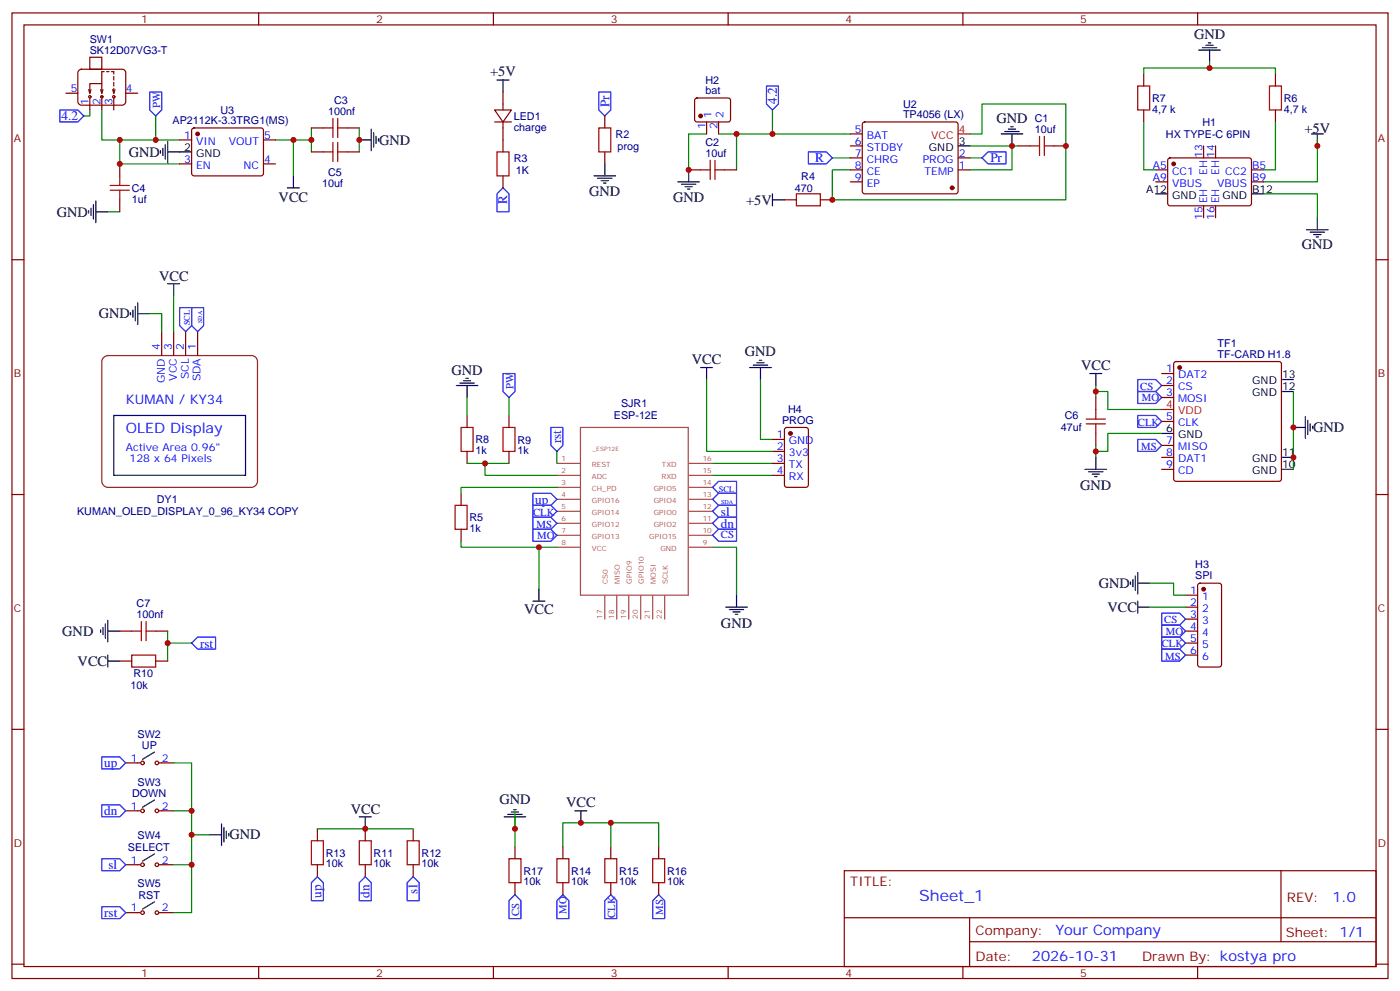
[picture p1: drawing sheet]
<svg xmlns="http://www.w3.org/2000/svg" width="412mm" height="292mm" viewBox="0 0 412 292" stroke-linecap="round" stroke-linejoin="round" font-family="sans-serif">
<g fill="none" stroke="#870000" stroke-width=".35">
<path d="M3.5 3.8h405.4v284.3h-405.4zM7.1 7.3h398.2v277.3h-398.2zM26.5 16.9h3.5v3.5h-3.5zM76.2 3.8v3.5M145.3 3.8v3.5M214.5 3.8v3.5M283.6 3.8v3.5M352.8 3.8v3.5M19.4 27.4h3.5M23.2 20.8l.8-.4h12l.6 .2 .4 .8v8.5l-.2 .6-.8 .5h-12l-.6-.3-.5-.8v-8.5zM26.1 26.4l.4 1M26.5 27.4v-2.8h3.5v2.8"/>
<path d="M26.5 28.9v3.5M26.8 26.4l-.3 1M29.6 26.4l.4 1M30 28.2v4.2M30.3 26.4l-.3 1M30.7 21.1h-.7v3.5M31.4 21.1h.7M32.8 21.1h.7v.7M33.2 26.4l.3 1M33.5 22.5v1.1M33.5 24.3v1M33.5 26v1.4"/>
<path d="M33.5 28.9v3.5M33.9 26.4l-.4 1M37 27.4h3.6M56.7 37.9l.4-.2h20.1l.4 .7-.1 13-.6 .4-20-.1-.5-.6v-12.7zM91.7 37.7h3.5M102.3 37.7h3.5M145.7 32.4h4.9l-2.4 3.5zM145.7 35.9h4.9M148.2 27.1v5.3M148.2 35.9v8.8M178.2 34.1v3.6M204.8 29.1l.5-.2h9.5l.4 .7-.1 5.9-.6 .4-9.5-.1-.4-.6v-5.6z"/>
<path d="M208.1 35.9v3.5M211.7 35.9v3.5M250.5 39.4h3.5M254.2 36.1l.5-.2h26.8l.5 .2 .2 .5v20l-.7 .5-27.1-.1-.4-.6v-19.8zM336.9 21.8v3.5M336.9 32.4v3.5M375.7 21.8v3.5M375.7 32.4v3.5M35.3 48.3v3.5M35.3 58.8v3.6M52.9 41.2h3.5M52.9 48.3h3.5"/>
<path d="M77.6 41.2h3.5M77.6 48.3h3.5M91.7 44.7h3.5M102.3 44.7h3.5M148.2 51.8v3.5M178.2 44.7v3.6M202.8 50h3.6M213.4 50h3.6M231.1 58.8h3.5M241.7 58.8h3.5M250.5 53.6h3.5M250.5 50h3.5"/>
<path d="M250.5 46.5h3.5M250.5 43h3.5M282.2 50h3.6M282.2 46.5h3.6M299.9 43h3.5M310.4 43h3.6M340.4 53.6h3.6M340.4 50h3.6M344.2 46.7l.5-.2 23.5 .1 .5 .6-.1 13-.7 .4-23.5-.1-.4-.6v-12.7zM354.5 43v3.5M358.1 43v3.5M368.7 53.6h3.5"/>
<path d="M368.7 50h3.5M3.5 76.5h3.6M354.5 60.6v3.5M358.1 60.6v3.5M405.3 76.5h3.6M47.6 97.6v7.1M51.2 97.6v7.1M54.7 97.6v7.1M58.2 97.6v7.1M322.8 117.1v3.5M342.2 117.1h3.5M342.2 113.5h3.5"/>
<path d="M342.2 110h3.5M346 106.7l.4-.2h30.4l.5 .2 .2 .5v33.8l-.3 .5-.4 .2h-30.4l-.5-.2-.2-.5v-33.8zM137.6 122.3v3.6M137.6 132.9v3.6M149.9 122.3v3.6M149.9 132.9v3.6M227.5 129.4h3.6M227.5 132.9h3.6M227.5 136.5h3.6M227.5 140h3.6M231.3 126.1l.5-.2h5.6l.7 .4v16.5l-.4 .7h-5.9l-.7-.5v-16.4zM322.8 127.6v3.6"/>
<path d="M342.2 138.2h3.5M342.2 134.7h3.5M342.2 131.2h3.5M342.2 124.1h3.5M3.5 145.6h3.6M135.8 145.3v3.5M135.8 155.9v3.5M405.3 145.6h3.6M349.2 175.3h3.6M349.2 178.8h3.6M353 171.9l.5-.2h5.6l.7 .5v23.5l-.4 .7h-5.9l-.7-.4v-23.6zM35.3 185.8h3.5"/>
<path d="M35.3 194.7h3.5M45.9 185.8h3.5M45.9 194.7h3.5M349.2 185.8h3.6M349.2 182.3h3.6M349.2 189.4h3.6M349.2 192.9h3.6M3.5 214.8h3.6M405.3 214.8h3.6M37 224.6h4.3M37 238.8h4.3M46.9 224.6h4.3"/>
<path d="M46.9 238.8h4.3M37 254.6h4.3M46.9 254.6h4.3M93.5 244.1v3.5M93.5 254.6v3.6M107.6 244.1v3.5M107.6 254.6v3.6M121.7 244.1v3.5M121.7 254.6v3.6M151.7 249.3v3.6M151.7 259.9v3.6M165.8 249.3v3.6"/>
<path d="M165.8 259.9v3.6M179.9 249.3v3.6M179.9 259.9v3.6M194 249.3v3.6M194 259.9v3.6M248.7 256.4h156.6v28.2h-156.6zM377.3 256.4v20.9M37 268.7h4.3M46.9 268.7h4.3M248.7 270.2h156.5M285.6 277.3h119.6M285.6 270.2v14.2"/>
<path d="M3.5 283.9h3.6M76.2 284.6v3.5M145.3 284.6v3.5M214.5 284.6v3.5M283.6 284.6v3.5M352.8 284.6v3.5M405.3 283.9h3.6"/>
<circle cx="26.5" cy="28.5" r=".35"/>
<circle cx="30" cy="28.5" r=".35"/>
<circle cx="33.5" cy="28.5" r=".35"/>
<circle cx="42" cy="238.8" r=".53"/>
<circle cx="42" cy="224.6" r=".53"/>
<circle cx="46.2" cy="238.8" r=".53"/>
<circle cx="46.2" cy="224.6" r=".53"/>
<circle cx="42" cy="254.6" r=".53"/>
<circle cx="46.2" cy="254.6" r=".53"/>
<circle cx="42" cy="268.7" r=".53"/>
<circle cx="46.2" cy="268.7" r=".53"/>
</g>
<g fill="none" stroke="#008700" stroke-width=".35">
<path d="M356.3 18.3v1.7h-19.4v1.8M26.5 32.4v1.7h-1.8M30 32.4v8.8h5.3M45.9 34.1v7.1M91.7 37.7v7M105.8 37.7v7M208.1 39.4h-5.3v10.6M211.7 39.4h5.3v10.6M217 39.4h33.5M227.5 32.4v7M285.8 39.4h3.5v-8.8h24.7v28.2h-68.8v-8.8h5.3M336.9 35.9v14.1h3.5"/>
<path d="M356.3 20h19.4v1.8M375.7 35.9v14.1h-3.5M52.9 41.2h-17.6v7.1h17.6M81.1 41.2h10.6M86.4 41.2v10.6M245.2 46.5h5.3M285.8 43h14.1M285.8 46.5h3.5M298.1 43v7h-12.3M372.2 57.1h15.9v7M388.1 41.2v12.4h-15.9M31.7 62.4h3.6"/>
<path d="M44.1 92.4h3.5v5.2M51.2 87.1v10.5M137.6 117.1v5.2M149.9 117.1v5.2M208.1 111.8v21.1h19.4M224 111.8v17.6h3.5M322.8 115.3h3.5v5.3h15.9M322.8 113.5v3.6M381 115.3v22.9M137.6 136.5h12.3M142.9 136.5v3.5h21.1M164 132.9v3.6"/>
<path d="M209.9 140h17.6M209.9 136.5h17.6M322.8 132.9v1.8M342.2 127.6h-15.9v5.3h-3.5v-1.7M135.8 159.4v1.7h22.9M164 143.5h-28.2v1.8M164 161.1h-5.3v12.4M209.9 161.1h7.1v14.2M338.7 171.7h7v3.6h3.5M338.7 178.8h10.5M49.4 185.8v8.9M49.4 189.4h7"/>
<path d="M51.2 224.6h5.2v44.1h-5.2M51.2 238.8h5.2M151.7 238.8v10.5M51.2 254.6h5.2M56.4 245.8h5.3M93.5 244.1h28.2M165.8 249.3v-7h28.2v7M179.9 242.3v7"/>
</g>
<g fill="none" stroke="#000" stroke-width=".35">
<path d="M353.1 14.7h6.4M354.2 14h4.2M355.2 13.3h2.2M356 12.6h.7M356.3 14.7v3.6M109.4 38v6.4M110.1 39.1v4.2M146.4 23.6h3.5M148.2 23.6v3.5M294.9 39.4h6.4M296 38.7h4.2M297 38h2.2"/>
<path d="M297.7 37.3h.7M298.1 39.4v3.6M386.3 39.4h3.5M388.1 39.4v3.6M28.2 59.2v6.3M47.3 44.4v.7M48 43.7v2.1M48.7 42.6v4.2M49.4 44.7h7M49.4 41.6v6.3M84.7 55.3h3.5M86.4 51.8v3.5"/>
<path d="M105.8 41.2h3.6M110.8 40.1v2.2M111.5 40.9v.7M175 51.8h6.3M176 52.5h4.3M177.1 53.2h2.1M177.8 53.9h.7M178.2 48.3v3.5M199.7 53.6h6.3M200.7 54.3h4.3M201.8 55h2.1M202.5 55.7h.7"/>
<path d="M202.8 50v3.6M227.5 58.8h3.6M227.5 57.1v3.5M282.2 43h3.6M340.4 57.1h3.6M368.7 57.1h3.5M26.1 62v.7M26.8 61.3v2.1M27.5 60.3v4.2M28.2 62.4h3.5M384.9 67.7h6.3M385.9 68.4h4.3"/>
<path d="M387 69.1h2.1M387.7 69.8h.7M388.1 64.1v3.6M38.5 92v.7M39.2 91.3v2.1M39.9 90.2v4.3M40.6 92.4h3.5M40.6 89.2v6.3M49.4 83.5h3.5M51.2 83.5v3.6M134.4 113.5h6.4M135.5 112.8h4.2"/>
<path d="M136.5 112.1h2.1M137.2 111.4h.7M137.6 113.5v3.6M206.4 108.2h3.5M208.1 108.2v3.6M220.8 108.2h6.4M221.9 107.5h4.2M223 106.8h2.1M223.7 106.1h.7M224 108.2v3.6M321 110h3.6M322.8 110v3.5"/>
<path d="M377.5 111.8h3.5M377.5 115.3h3.5M33.5 122.3h38.8v17.7h-38.8zM319.6 138.2h6.4M320.7 138.9h4.2M321.7 139.6h2.1M322.8 134.7v3.5M342.2 127.6h3.5M377.5 138.2h3.5M377.5 134.7h3.5M381 125.9h3.5M384.5 122.7v6.3"/>
<path d="M385.2 123.8v4.2M385.9 124.8v2.1M386.6 125.5v.7M322.4 140.3h.7M157 177h3.5M158.7 173.5v3.5M213.8 178.8h6.3M214.8 179.5h4.3M217 175.3v3.5M333 171.4v.7M333.7 170.7v2.1M334.4 169.6v4.2"/>
<path d="M335.1 178.8h3.6M335.1 171.7h3.6M335.1 168.6v6.3M335.1 177v3.6M29.6 185.5v.7M30.3 184.8v2.1M31 183.7v4.3M31.7 185.8h3.6M31.7 182.7v6.3M31.7 192.9v3.5M31.7 194.7h3.6M215.9 180.2h2.1"/>
<path d="M216.6 180.9h.7M45.5 221.5l-3.5 2.1M45.5 235.6l-3.5 2.1M149.6 239.8h4.2M150.6 239.1h2.2M151.3 238.4h.7M169.3 238.8h3.6M171.1 238.8v3.5M45.5 251.5l-3.5 2.1M61.7 245.8h3.6M65.3 242.6v6.4M66 243.7v4.2"/>
<path d="M66.7 244.8v2.1M67.4 245.5v.7M105.8 240.5h3.6M107.6 240.5v3.6M148.5 240.5h6.4M151.7 240.5v3.6M45.5 265.6l-3.5 2.1"/>
</g>
<g fill="none" stroke="#00f" stroke-width=".35">
<path d="M17.6 32.4h5.3l1.8 1.7-1.8 1.8h-5.3zM44.1 27.1h3.5v5.3l-1.7 1.7-1.8-1.7zM176.4 27.1h3.5v5.3l-1.7 1.7-1.8-1.7zM225.8 25.3h3.5v5.3l-1.8 1.8-1.7-1.8zM148.2 55.3l1.7 1.8v5.3h-3.5v-5.3zM238.1 44.7h5.3l1.8 1.8-1.8 1.8h-5.3zM289.3 46.5l1.7-1.8h5.3v3.6h-5.3zM52.9 90.6h3.5v5.3l-1.7 1.7-1.8-1.7zM56.4 90.6h3.6v5.3l-1.8 1.7-1.8-1.7zM148.2 110h3.5v5.3l-1.8 1.8-1.7-1.8zM335.1 115.3h5.3l1.8 1.8-1.8 1.7h-5.3zM335.1 111.8h5.3l1.8 1.7-1.8 1.8h-5.3z"/>
<path d="M162.3 125.9h3.5v5.3l-1.8 1.7-1.7-1.7zM335.1 129.4h5.3l1.8 1.8-1.8 1.7h-5.3zM335.1 122.3h5.3l1.8 1.8-1.8 1.8h-5.3zM157 148.8h5.3l1.7 1.8-1.7 1.7h-5.3zM157 152.3h5.3l1.7 1.8-1.7 1.8h-5.3zM157 155.9h5.3l1.7 1.7-1.7 1.8h-5.3zM157 145.3h5.3l1.7 1.7-1.7 1.8h-5.3zM209.9 143.5l1.8-1.8h5.3v3.6h-5.3zM209.9 147l1.8-1.7h5.3v3.5h-5.3zM209.9 157.6l1.8-1.7h5.3v3.5h-5.3zM209.9 150.6l1.8-1.8h5.3v3.5h-5.3zM209.9 154.1l1.8-1.8h5.3v3.6h-5.3z"/>
<path d="M56.4 189.4l1.8-1.8h5.3v3.5h-5.3zM342.2 180.6h5.3l1.7 1.7-1.7 1.8h-5.3zM342.2 184.1h5.3l1.7 1.7-1.7 1.8h-5.3zM342.2 187.6h5.3l1.7 1.8-1.7 1.7h-5.3zM342.2 191.1h5.3l1.7 1.8-1.7 1.8h-5.3zM30 222.9h5.3l1.7 1.7-1.7 1.8h-5.3zM30 237h5.3l1.7 1.8-1.7 1.7h-5.3zM30 252.9h5.3l1.7 1.7-1.7 1.8h-5.3zM93.5 258.2l1.7 1.7v5.3h-3.5v-5.3zM107.6 258.2l1.8 1.7v5.3h-3.6v-5.3zM121.7 258.2l1.8 1.7v5.3h-3.6v-5.3zM30 267h5.3l1.7 1.7-1.7 1.8h-5.3z"/>
<path d="M149.9 265.2l1.8-1.7 1.8 1.7v5.3h-3.6zM165.8 263.5l1.8 1.7v5.3h-3.6v-5.3zM179.9 263.5l1.8 1.7v5.3h-3.5v-5.3zM192.3 265.2l1.7-1.7 1.8 1.7v5.3h-3.5z"/>
</g>
<g fill="#870000" stroke="#870000" stroke-width=".35">
<circle cx="206.4" cy="34.1" r=".53"/>
<circle cx="345.7" cy="48.3" r=".53"/>
<circle cx="280.5" cy="55.3" r=".53"/>
<circle cx="58.2" cy="39.4" r=".53"/>
<circle cx="232.8" cy="127.6" r=".53"/>
<circle cx="347.5" cy="108.2" r=".53"/>
<circle cx="354.5" cy="173.5" r=".53"/>
</g>
<path d="M282.2 39.4h3.6M342.2 120.6h3.5" fill="none" stroke="#f00" stroke-width=".35"/>
<g fill="none" stroke="#a10000" stroke-width=".35">
<path d="M95.2 37.7h2.9M98.1 34.9v5.6M99.5 34.9v5.6M99.5 37.7h2.8M176.4 37.7h3.5v7h-3.5zM335.1 25.3h3.6v7.1h-3.6zM373.9 25.3h3.6v7.1h-3.6zM32.5 54.6h5.6M32.5 56h5.6M35.3 51.8v2.8M35.3 56v2.8M95.2 44.7h2.9"/>
<path d="M98.1 41.9v5.7M99.5 44.7h2.8M99.5 41.9v5.7M146.4 44.7h3.5v7.1h-3.5zM206.4 50h2.8M209.2 47.2v5.6M210.6 50h2.8M210.6 47.2v5.6M234.6 57.1h7.1v3.5h-7.1zM303.4 43h2.8M306.2 40.1v5.7M307.6 43h2.8"/>
<path d="M307.6 40.1v5.7M135.8 125.9h3.5v7h-3.5zM148.2 125.9h3.5v7h-3.5zM320 124.8h5.6M320 123.4h5.6M322.8 120.6v2.8M322.8 124.8v2.8M134.1 148.8h3.5v7.1h-3.5zM38.8 192.9h7.1v3.5h-7.1zM38.8 185.8h2.8M41.6 183v5.7M43 185.8h2.9"/>
<path d="M43 183v5.7M91.7 247.6h3.5v7h-3.5zM105.8 247.6h3.6v7h-3.6zM119.9 247.6h3.6v7h-3.6zM149.9 252.9h3.6v7h-3.6zM164 252.9h3.6v7h-3.6zM178.2 252.9h3.5v7h-3.5zM192.3 252.9h3.5v7h-3.5z"/>
</g>
<g fill="none" stroke="#a64a4a" stroke-width=".35">
<path d="M164 140h7M164 136.5h7M171 125.9h31.7v49.4h-31.7zM203 140h6.9M203 136.5h6.9M164 143.5h7M164 150.6h7M164 154.1h7M164 147h7M164 157.6h7M203 143.5h6.9M203 150.6h6.9"/>
<path d="M203 154.1h6.9M203 147h6.9M203 157.6h6.9M164 161.1h7M178.2 175.4v6.9M181.7 175.4v6.9M185.2 175.4v6.9M188.7 175.4v6.9M192.3 175.4v6.9M195.8 175.4v6.9M203 161.1h6.9"/>
</g>
<path d="M30.6 105.2l1.1-.5h42.4a1.76 1.76 0 0 1 1.7 1.8v35.2a1.89 1.89 0 0 1-1.7 1.8h-42.4a1.89 1.89 0 0 1-1.7-1.8v-35.2z" fill="none" stroke="#8c2424" stroke-width=".35"/>
<g fill="#c00">
<circle cx="86.4" cy="41.2" r=".88"/>
<circle cx="105.8" cy="41.2" r=".88"/>
<circle cx="91.7" cy="41.2" r=".88"/>
<circle cx="35.3" cy="48.3" r=".88"/>
<circle cx="227.5" cy="39.4" r=".88"/>
<circle cx="217" cy="39.4" r=".88"/>
<circle cx="202.8" cy="50" r=".88"/>
<circle cx="314" cy="43" r=".88"/>
<circle cx="298.1" cy="43" r=".88"/>
<circle cx="388.1" cy="43" r=".88"/>
<circle cx="356.3" cy="20" r=".88"/>
<circle cx="158.8" cy="161.1" r=".88"/>
<circle cx="142.9" cy="136.5" r=".88"/>
<circle cx="45.9" cy="41.2" r=".88"/>
<circle cx="381" cy="125.9" r=".88"/>
<circle cx="381" cy="134.7" r=".88"/>
<circle cx="322.8" cy="132.9" r=".88"/>
<circle cx="322.8" cy="115.3" r=".88"/>
<circle cx="35.3" cy="41.2" r=".88"/>
<circle cx="56.4" cy="245.8" r=".88"/>
<circle cx="56.4" cy="238.8" r=".88"/>
<circle cx="56.4" cy="254.6" r=".88"/>
<circle cx="49.4" cy="189.4" r=".88"/>
<circle cx="107.6" cy="244.1" r=".88"/>
<circle cx="245.2" cy="58.8" r=".88"/>
<circle cx="171.1" cy="242.3" r=".88"/>
<circle cx="179.9" cy="242.3" r=".88"/>
<circle cx="151.7" cy="244.1" r=".88"/>
</g>
<text font-size="4.6" fill="#00f" x="270.8" y="265.4">Sheet_1</text>
<g font-size="4.2">
<text x="351.7" y="11.6">GND</text>
<text x="144.4" y="22.5">+5V</text>
<text x="293.5" y="36.2">GND</text>
<text x="384.3" y="39.1">+5V</text>
<text x="37.9" y="46.1">GND</text>
<text x="111.7" y="42.6">GND</text>
<text x="82.1" y="59.3">VCC</text>
<text x="173.6" y="57.8">GND</text>
<text x="198.3" y="59.6">GND</text>
<text x="16.8" y="63.8">GND</text>
<text x="219.8" y="60.2">+5V</text>
<text x="383.5" y="73.3">GND</text>
<text x="46.9" y="82.8">VCC</text>
<text x="29.1" y="93.7">GND</text>
<text x="203.8" y="107.1">VCC</text>
<text x="219.4" y="105">GND</text>
<text x="133" y="110.3">GND</text>
<text x="318.4" y="108.9">VCC</text>
<text x="386.8" y="127.3">GND</text>
<text x="318.2" y="144.3">GND</text>
<text x="323.7" y="173.1">GND</text>
<text x="154.4" y="180.9">VCC</text>
<text x="212.4" y="184.9">GND</text>
<text x="326.3" y="180.2">VCC</text>
<text x="18.3" y="187.3">GND</text>
<text x="22.9" y="196.1">VCC</text>
<text x="103.4" y="239.8">VCC</text>
<text x="147.1" y="236.7">GND</text>
<text x="166.7" y="237.6">VCC</text>
<text x="67.6" y="247.2">GND</text>
</g>
<g font-size="4.2" fill="#00f">
<text x="37" y="127.6">OLED Display</text>
<text x="392.5" y="265.7">1.0</text>
<text x="310.9" y="275.2">Your Company</text>
<text x="304" y="283">2026-10-31</text>
</g>
<g font-size="3.9" fill="#00f">
<text x="18.1" y="35.5">4.2</text>
<text x="179.5" y="31.6" transform="rotate(-90 179.5 31.6)">Pr</text>
<text x="228.8" y="30.5" transform="rotate(-90 228.8 30.5)">4.2</text>
<text x="240.1" y="47.7">R</text>
<text x="291.7" y="47.8">Pr</text>
<text x="149.4" y="60.1" transform="rotate(-90 149.4 60.1)">R</text>
<text x="37" y="119.1">KUMAN / KY34</text>
<text x="165.3" y="130.5" transform="rotate(-90 165.3 130.5)">rst</text>
<text x="157.7" y="148.3">up</text>
<text x="212.4" y="155.4">dn</text>
<text x="212.4" y="151.9">sl</text>
<text x="58.9" y="190.7">rst</text>
<text x="30.7" y="225.9">up</text>
<text x="30.7" y="240">dn</text>
<text x="32" y="255.9">sl</text>
<text x="123" y="263.1" transform="rotate(-90 123 263.1)">sl</text>
<text x="30.7" y="270">rst</text>
<text x="94.7" y="264.4" transform="rotate(-90 94.7 264.4)">up</text>
<text x="108.8" y="264.4" transform="rotate(-90 108.8 264.4)">dn</text>
</g>
<g font-size="3.9" fill="#800">
<text x="250.5" y="261">TITLE:</text>
<text x="379.1" y="265.7">REV:</text>
<text x="287.4" y="275.2">Company:</text>
<text x="378.7" y="275.8">Sheet: 1/1</text>
<text x="287.4" y="282.9">Date:</text>
<text x="336.4" y="282.9">Draw</text>
<text x="346.6" y="282.9">n By: kostya pro</text>
</g>
<g font-size="3.2" fill="#800">
<text x="41.6" y="6.8">1</text>
<text x="110.8" y="6.8">2</text>
<text x="179.9" y="6.8">3</text>
<text x="249.1" y="6.8">4</text>
<text x="318.2" y="6.8">5</text>
<text x="4.1" y="41.9">A</text>
<text x="405.9" y="41.9">A</text>
<text x="4.1" y="111.1">B</text>
<text x="405.9" y="111.1">B</text>
<text x="4.1" y="180.2">C</text>
<text x="405.9" y="180.2">C</text>
<text x="4.1" y="249.3">D</text>
<text x="405.9" y="249.3">D</text>
<text x="41.6" y="287.6">1</text>
<text x="110.8" y="287.6">2</text>
<text x="179.9" y="287.6">3</text>
<text x="249.1" y="287.6">4</text>
<text x="318.2" y="287.6">5</text>
</g>
<g font-size="3.2" fill="#000080">
<text x="26.4" y="15.8">SK12D07VG3-T</text>
<text x="26.4" y="12.6">SW1</text>
<text x="207.8" y="27.8">bat</text>
<text x="207.8" y="24.7">H2</text>
<text x="64.9" y="33.5">U3</text>
<text x="96.7" y="33.8">100nf</text>
<text x="98.4" y="30.7">C3</text>
<text x="151.3" y="35.3">LED1</text>
<text x="266" y="34.9">TP4056 (LX)</text>
<text x="266" y="31.7">U2</text>
<text x="304.8" y="36">C1</text>
<text x="339.4" y="33.2">4,7 k</text>
<text x="339.4" y="30.1">R7</text>
<text x="378.2" y="33.2">4,7 k</text>
<text x="378.2" y="30.1">R6</text>
<text x="50.8" y="36.6">AP2112K-3.3TRG1(MS)</text>
<text x="151.3" y="38.5">charge</text>
<text x="181.3" y="40.6">R2</text>
<text x="304.8" y="39.1">10uf</text>
<text x="343.4" y="40.5">HX TYPE-C 6PIN</text>
<text x="354.2" y="37">H1</text>
<text x="151.4" y="47.6">R3</text>
<text x="181.9" y="44.1">prog</text>
<text x="207.8" y="46.1">10uf</text>
<text x="207.8" y="43">C2</text>
<text x="96.7" y="51.8">C5</text>
<text x="151.9" y="51.1">1K</text>
<text x="236" y="52.9">R4</text>
<text x="38.8" y="59.6">1uf</text>
<text x="38.8" y="56.5">C4</text>
<text x="94.9" y="55">10uf</text>
<text x="234.1" y="56.4">470</text>
<text x="358.7" y="105.4">TF-CARD H1.8</text>
<text x="358.7" y="102.3">TF1</text>
<text x="182.9" y="119.9">SJR1</text>
<text x="180.8" y="123.5">ESP-12E</text>
<text x="230.4" y="124.8">PROG</text>
<text x="232.1" y="121.7">H4</text>
<text x="313.6" y="123.5">C6</text>
<text x="140.1" y="130.5">R8</text>
<text x="152.4" y="130.6">R9</text>
<text x="312.5" y="127">47uf</text>
<text x="140.1" y="133.7">1k</text>
<text x="152.4" y="133.7">1k</text>
<text x="46.2" y="148.2">DY1</text>
<text x="22.7" y="151.7">KUMAN_OLED_DISPLAY_0_96_KY34 COPY</text>
<text x="138.3" y="153.5">R5</text>
<text x="138.3" y="156.6">1k</text>
<text x="352.1" y="167.4">H3</text>
<text x="352.1" y="170.5">SPI</text>
<text x="40.2" y="178.8">C7</text>
<text x="40.2" y="182">100nf</text>
<text x="38.4" y="202.9">10k</text>
<text x="39.3" y="199.3">R10</text>
<text x="40.5" y="217.2">SW2</text>
<text x="41.8" y="220.6">UP</text>
<text x="40.5" y="231.3">SW3</text>
<text x="38.9" y="234.7">DOWN</text>
<text x="37.7" y="250.5">SELECT</text>
<text x="40.5" y="247.2">SW4</text>
<text x="96" y="255.4">10k</text>
<text x="96" y="252.2">R13</text>
<text x="110.1" y="255.4">10k</text>
<text x="110.1" y="252.2">R11</text>
<text x="124.2" y="255.4">10k</text>
<text x="124.2" y="252.2">R12</text>
<text x="154.2" y="257.5">R17</text>
<text x="168.3" y="257.5">R14</text>
<text x="182.4" y="257.5">R15</text>
<text x="196.5" y="257.5">R16</text>
<text x="40.5" y="261.3">SW5</text>
<text x="154.2" y="260.7">10k</text>
<text x="168.3" y="260.7">10k</text>
<text x="182.4" y="260.7">10k</text>
<text x="196.5" y="260.7">10k</text>
<text x="40.8" y="264.7">RST</text>
</g>
<g font-size="3.2" fill="#00f">
<text x="20.9" y="27.1">5</text>
<text x="37" y="27.1">4</text>
<text x="26.1" y="30.9" transform="rotate(-90 26.1 30.9)">1</text>
<text x="29.6" y="30.9" transform="rotate(-90 29.6 30.9)">2</text>
<text x="33.2" y="30.9" transform="rotate(-90 33.2 30.9)">3</text>
<text x="47.2" y="31.7" transform="rotate(-90 47.2 31.7)">PW</text>
<text x="209.5" y="34.6" transform="rotate(-90 209.5 34.6)">1</text>
<text x="213.1" y="34.6" transform="rotate(-90 213.1 34.6)">2</text>
<text x="54.3" y="40.9">1</text>
<text x="77.8" y="40.9">5</text>
<text x="207.8" y="38.1" transform="rotate(-90 207.8 38.1)">1</text>
<text x="211.3" y="38.1" transform="rotate(-90 211.3 38.1)">2</text>
<text x="251.8" y="39.1">5</text>
<text x="255.3" y="40.9">BAT</text>
<text x="54.3" y="47.9">3</text>
<text x="57.7" y="42.6">VIN</text>
<text x="67.4" y="42.6">VOUT</text>
<text x="77.8" y="47.9">4</text>
<text x="251.8" y="42.6">6</text>
<text x="251.8" y="46.1">7</text>
<text x="255.3" y="44.4">STDBY</text>
<text x="255.3" y="47.9">CHRG</text>
<text x="271.8" y="47.9">PROG</text>
<text x="282.4" y="46.1">2</text>
<text x="354.2" y="46.5" transform="rotate(-90 354.2 46.5)">13</text>
<text x="357.7" y="46.5" transform="rotate(-90 357.7 46.5)">14</text>
<text x="57.7" y="49.7">EN</text>
<text x="71.7" y="49.7">NC</text>
<text x="251.8" y="49.7">8</text>
<text x="251.8" y="53.2">9</text>
<text x="255.3" y="51.4">CE</text>
<text x="272.4" y="51.4">TEMP</text>
<text x="282.4" y="49.7">1</text>
<text x="339.6" y="53.2">A9</text>
<text x="339.6" y="49.7">A5</text>
<text x="345.3" y="51.4">CC1</text>
<text x="355.6" y="51.6" transform="rotate(-90 355.6 51.6)">EH</text>
<text x="359.1" y="51.6" transform="rotate(-90 359.1 51.6)">EH</text>
<text x="360.9" y="51.4">CC2</text>
<text x="368.8" y="53.2">B9</text>
<text x="368.8" y="49.7">B5</text>
<text x="255.3" y="55">EP</text>
<text x="345.3" y="55">VBUS</text>
<text x="355.6" y="59.9" transform="rotate(-90 355.6 59.9)">EH</text>
<text x="358.5" y="55">VBUS</text>
<text x="359.1" y="59.9" transform="rotate(-90 359.1 59.9)">EH</text>
<text x="354.2" y="64.6" transform="rotate(-90 354.2 64.6)">15</text>
<text x="357.7" y="64.6" transform="rotate(-90 357.7 64.6)">16</text>
<text x="47.1" y="103.1" transform="rotate(-90 47.1 103.1)">4</text>
<text x="50.6" y="103.1" transform="rotate(-90 50.6 103.1)">3</text>
<text x="54.2" y="103.1" transform="rotate(-90 54.2 103.1)">2</text>
<text x="57.7" y="103.1" transform="rotate(-90 57.7 103.1)">1</text>
<text x="48.5" y="112.8" transform="rotate(-90 48.5 112.8)">GND</text>
<text x="52" y="112.1" transform="rotate(-90 52 112.1)">VCC</text>
<text x="55.6" y="111.7" transform="rotate(-90 55.6 111.7)">SCL</text>
<text x="59.1" y="112.3" transform="rotate(-90 59.1 112.3)">SDA</text>
<text x="343.5" y="113.2">2</text>
<text x="343.5" y="109.6">1</text>
<text x="347" y="111.4">DAT2</text>
<text x="151.3" y="114.6" transform="rotate(-90 151.3 114.6)">PW</text>
<text x="335.9" y="114.8">CS</text>
<text x="336.4" y="118.1">MO</text>
<text x="343.5" y="116.7">3</text>
<text x="347" y="118.5">MOSI</text>
<text x="347" y="114.9">CS</text>
<text x="335.2" y="125.4">CLK</text>
<text x="343.5" y="123.8">5</text>
<text x="347" y="125.5">CLK</text>
<text x="228.9" y="129">1</text>
<text x="232.4" y="130.8">GND</text>
<text x="343.5" y="130.8">7</text>
<text x="37" y="132.7">Active Area 0.96&quot;</text>
<text x="38.2" y="135.9">128 x 64 Pixels</text>
<text x="228.9" y="132.6">2</text>
<text x="228.9" y="136.1">3</text>
<text x="232.4" y="134.3">3v3</text>
<text x="232.4" y="137.9">TX</text>
<text x="336.2" y="132.5">MS</text>
<text x="343.5" y="137.9">9</text>
<text x="343.5" y="134.3">8</text>
<text x="347" y="136.1">DAT1</text>
<text x="347" y="132.6">MISO</text>
<text x="228.9" y="139.6">4</text>
<text x="232.4" y="141.4">RX</text>
<text x="347" y="139.6">CD</text>
<text x="157" y="151.8">CLK</text>
<text x="158" y="155.4">MS</text>
<text x="158.2" y="158.6">MO</text>
<text x="212.4" y="158.4">CS</text>
<text x="350.6" y="174.9">1</text>
<text x="350.6" y="178.4">2</text>
<text x="354.1" y="176.7">1</text>
<text x="342.9" y="183.6">CS</text>
<text x="350.6" y="182">3</text>
<text x="350.6" y="185.5">4</text>
<text x="354.1" y="180.2">2</text>
<text x="354.1" y="183.7">3</text>
<text x="342.2" y="190.6">CLK</text>
<text x="343.4" y="186.9">MO</text>
<text x="350.6" y="189">5</text>
<text x="354.1" y="187.3">4</text>
<text x="354.1" y="190.8">5</text>
<text x="343.3" y="194.2">MS</text>
<text x="350.6" y="192.5">6</text>
<text x="354.1" y="194.3">6</text>
<text x="38.6" y="224.3">1</text>
<text x="47.6" y="224.3">2</text>
<text x="38.6" y="238.4">1</text>
<text x="47.6" y="238.4">2</text>
<text x="38.6" y="254.3">1</text>
<text x="47.6" y="254.3">2</text>
<text x="38.6" y="268.4">1</text>
<text x="47.6" y="268.4">2</text>
<text x="153" y="269.7" transform="rotate(-90 153 269.7)">CS</text>
<text x="166.8" y="269.1" transform="rotate(-90 166.8 269.1)">MO</text>
<text x="195.3" y="269.3" transform="rotate(-90 195.3 269.3)">MS</text>
<text x="181.2" y="270.3" transform="rotate(-90 181.2 270.3)">CLK</text>
</g>
<g font-size="3.2" fill="#f00">
<text x="274.3" y="40.9">VCC</text>
<text x="282.4" y="39.1">4</text>
<text x="343.5" y="120.2">4</text>
<text x="347" y="122">VDD</text>
</g>
<g font-size="3.2">
<text x="54.3" y="44.4">2</text>
<text x="57.7" y="46.1">GND</text>
<text x="273.6" y="44.4">GND</text>
<text x="282.4" y="42.6">3</text>
<text x="337.6" y="56.7">A12</text>
<text x="345.3" y="58.5">GND</text>
<text x="360.1" y="58.5">GND</text>
<text x="368.8" y="56.7">B12</text>
<text x="368.9" y="113.2">GND</text>
<text x="377.6" y="111.4">13</text>
<text x="368.9" y="116.7">GND</text>
<text x="377.6" y="114.9">12</text>
<text x="343.5" y="127.3">6</text>
<text x="347" y="129">GND</text>
<text x="368.9" y="136.1">GND</text>
<text x="377.6" y="134.3">11</text>
<text x="377.6" y="137.9">10</text>
<text x="368.9" y="139.6">GND</text>
</g>
<g font-size="2.5" fill="#00f">
<text x="56" y="95.8" transform="rotate(-90 56 95.8)">SCL</text>
<text x="211.7" y="144.8">SCL</text>
</g>
<g font-size="2.1" fill="#a54b4b">
<text x="165.4" y="135.8">1</text>
<text x="174.3" y="137.5">REST</text>
<text x="195" y="137.5">TXD</text>
<text x="207" y="135.8">16</text>
<text x="165.4" y="139.3">2</text>
<text x="165.4" y="142.8">3</text>
<text x="174.3" y="141">ADC</text>
<text x="194.8" y="141">RXD</text>
<text x="207" y="142.8">14</text>
<text x="207" y="139.3">15</text>
<text x="165.4" y="149.9">5</text>
<text x="165.4" y="146.3">4</text>
<text x="174.3" y="144.6">CH_PD</text>
<text x="174.3" y="148.1">GPIO16</text>
<text x="192.6" y="148.1">GPIO4</text>
<text x="192.6" y="144.6">GPIO5</text>
<text x="207" y="149.9">12</text>
<text x="207" y="146.3">13</text>
<text x="165.4" y="153.4">6</text>
<text x="174.3" y="155.1">GPIO12</text>
<text x="174.3" y="151.6">GPIO14</text>
<text x="192.6" y="151.6">GPIO0</text>
<text x="192.6" y="155.1">GPIO2</text>
<text x="207" y="153.4">11</text>
<text x="165.4" y="156.9">7</text>
<text x="165.4" y="160.5">8</text>
<text x="174.3" y="158.7">GPIO13</text>
<text x="191.2" y="158.7">GPIO15</text>
<text x="207" y="160.5">9</text>
<text x="207" y="156.9">10</text>
<text x="174.3" y="162.2">VCC</text>
<text x="194.5" y="162.2">GND</text>
<text x="179.1" y="171.9" transform="rotate(-90 179.1 171.9)">CS0</text>
<text x="182.6" y="171.9" transform="rotate(-90 182.6 171.9)">MISO</text>
<text x="186.1" y="171.9" transform="rotate(-90 186.1 171.9)">GPIO9</text>
<text x="189.7" y="171.9" transform="rotate(-90 189.7 171.9)">GPIO10</text>
<text x="193.2" y="171.9" transform="rotate(-90 193.2 171.9)">MOSI</text>
<text x="196.7" y="171.9" transform="rotate(-90 196.7 171.9)">SCLK</text>
<text x="177.3" y="182.2" transform="rotate(-90 177.3 182.2)">17</text>
<text x="180.9" y="182.2" transform="rotate(-90 180.9 182.2)">18</text>
<text x="184.4" y="182.2" transform="rotate(-90 184.4 182.2)">19</text>
<text x="187.9" y="182.2" transform="rotate(-90 187.9 182.2)">20</text>
<text x="191.5" y="182.2" transform="rotate(-90 191.5 182.2)">21</text>
<text x="195" y="182.2" transform="rotate(-90 195 182.2)">22</text>
</g>
<g font-size="1.8" fill="#00f">
<text x="59.6" y="95.1" transform="rotate(-90 59.6 95.1)">SDA</text>
<text x="212.5" y="148.4">SDA</text>
</g>
<text font-size="1.8" fill="#a54b4b" x="174.5" y="132.9">_ESP12E</text>
</svg>
